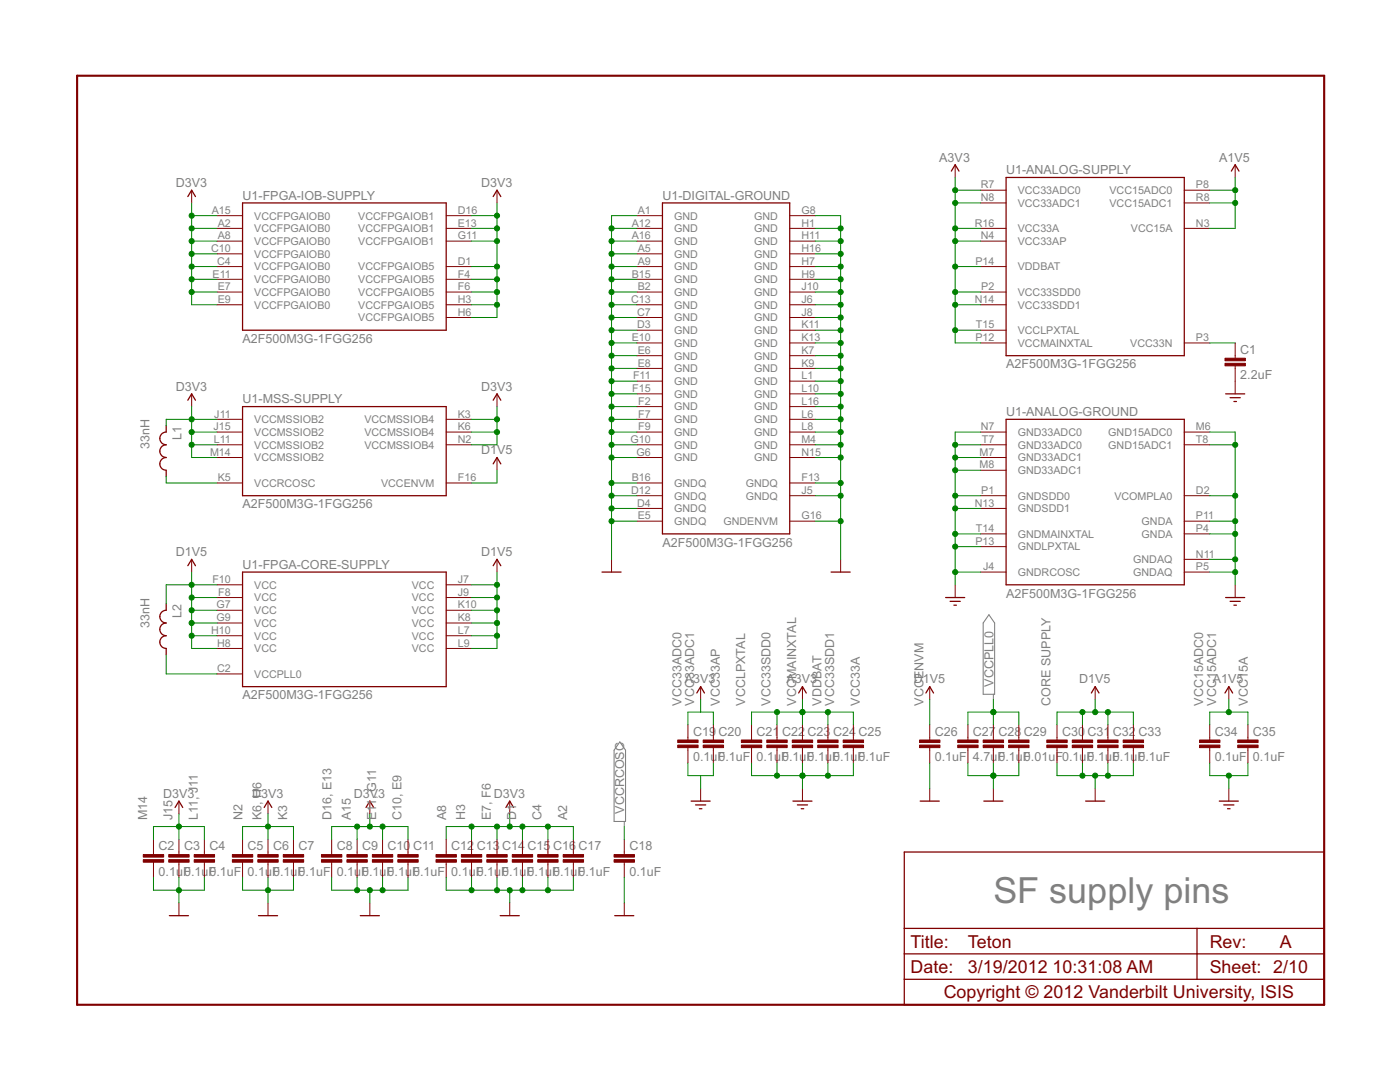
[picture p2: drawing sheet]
<svg xmlns="http://www.w3.org/2000/svg" width="279mm" height="216mm" viewBox="0 0 279 216" stroke-linecap="round" stroke-linejoin="round" font-family="sans-serif">
<path d="M197.4 122.7l1.1 1.6v14.2h-2.3v-14.2zM123.7 148l1.1 1.7v14.2h-2.2v-14.2z" fill="none" stroke="#808080" stroke-width=".21"/>
<path d="M198.2 138.5v1.1M124.6 163.9v1" fill="none" stroke="#808080" stroke-width=".2"/>
<g fill="none" stroke="#800000" stroke-width=".25">
<path d="M37.5 39.2l.7-1.2 .8 1.2M98.4 39.2l.8-1.2 .7 1.2M189.9 34.1l.7-1.2 .8 1.2M200.8 35.4h35.5v35.6h-35.5zM245.7 34.1l.8-1.2 .8 1.2M48.4 40.5h40.6v25.4h-40.6zM132.2 40.5h25.4v66h-25.4zM37.5 79.9l.7-1.3 .8 1.3M98.4 79.9l.8-1.3 .7 1.3M244.6 78.6h3.8M245.5 79.4h2M33.2 84.9v1.3a1.27 1.27 0 0 0-1.3 1.3 1.27 1.27 0 0 0 1.3 1.3 1.27 1.27 0 0 0-1.3 1.2 1.27 1.27 0 0 0 1.3 1.3 1.27 1.27 0 0 0-1.3 1.3 1.27 1.27 0 0 0 1.3 1.2v1.3"/>
<path d="M48.4 81.1h40.6v17.8h-40.6zM98.4 92.6l.8-1.3 .7 1.3M200.8 83.7h35.5v33h-35.5zM246.3 80.1h.5M37.5 112.9l.7-1.3 .8 1.3M48.4 114.2h40.6v22.8h-40.6zM98.4 112.9l.8-1.3 .7 1.3M120.1 114.2h3.9M165.9 114.2h3.8M188.7 119.2h3.8M189.6 120h2M244.6 119.2h3.8"/>
<path d="M245.5 120h2M33.2 120.5v1.3a1.27 1.27 0 0 0-1.3 1.2 1.27 1.27 0 0 0 1.3 1.3 1.27 1.27 0 0 0-1.3 1.3 1.27 1.27 0 0 0 1.3 1.3 1.27 1.27 0 0 0-1.3 1.2 1.27 1.27 0 0 0 1.3 1.3v1.3M139.1 138.3l.7-1.3 .8 1.3M159.4 138.3l.7-1.3 .8 1.3M184.8 138.3l.7-1.3 .8 1.3M190.4 120.8h.5M217.8 138.3l.8-1.3 .7 1.3M244.5 138.3l.7-1.3 .8 1.3M246.3 120.8h.5M137.9 159.9h3.8M158.2 159.9h3.9M183.6 159.9h3.9"/>
<path d="M196.3 159.9h3.9M216.7 159.9h3.8M243.3 159.9h3.8M34.9 161.1l.8-1.2 .8 1.2M52.7 161.1l.8-1.2 .8 1.2M73 161.1l.8-1.2 .8 1.2M101 161.1l.7-1.2 .8 1.2M138.8 160.6h2M139.6 161.4h.5M159.1 160.6h2.1M159.9 161.4h.5M180.5 170h83.8v30.5h-83.8z"/>
<path d="M244.2 160.6h2.1M245 161.4h.5M33.8 182.7h3.8M51.6 182.7h3.8M71.9 182.7h3.8M99.8 182.7h3.8M122.7 182.7h3.8M180.5 195.4h83.8M180.5 190.3h83.8M180.5 185.3h83.8M238.9 185.3v10.1"/>
</g>
<g fill="none" stroke="#800000" stroke-width=".2">
<path d="M38.2 38v2.5M99.2 38v2.5M190.6 32.9v2.5M195.7 38h5.1M236.3 38h5.1M246.5 32.9v2.5M43.3 43h5.1M43.3 45.6h5.1M43.3 48.1h5.1M43.3 50.7h5.1M43.3 53.2h5.1M43.3 55.7h5.1"/>
<path d="M43.3 58.3h5.1M89 43h5.1M89 45.6h5.1M89 48.1h5.1M89 53.2h5.1M89 55.7h5.1M89 58.3h5.1M127.1 43h5.1M127.1 45.6h5.1M127.1 48.1h5.1M127.1 50.7h5.1M127.1 53.2h5.1"/>
<path d="M127.1 55.7h5.1M127.1 58.3h5.1M157.6 43h5.1M157.6 45.6h5.1M157.6 48.1h5.1M157.6 50.7h5.1M157.6 53.2h5.1M157.6 55.7h5.1M157.6 58.3h5.1M195.7 45.6h5.1M195.7 48.1h5.1M195.7 53.2h5.1"/>
<path d="M195.7 58.3h5.1M195.7 40.5h5.1M236.3 45.6h5.1M236.3 40.5h5.1M38.2 78.6v2.5M43.3 60.8h5.1M89 60.8h5.1M89 63.4h5.1M99.2 78.6v2.5M127.1 60.8h5.1M127.1 63.4h5.1M127.1 65.9h5.1"/>
<path d="M127.1 68.4h5.1M127.1 71h5.1M127.1 73.5h5.1M127.1 76.1h5.1M127.1 78.6h5.1M157.6 60.8h5.1M157.6 63.4h5.1M157.6 65.9h5.1M157.6 68.4h5.1M157.6 71h5.1M157.6 73.5h5.1M157.6 76.1h5.1"/>
<path d="M157.6 78.6h5.1M195.7 60.8h5.1M195.7 65.9h5.1M195.7 68.4h5.1M236.3 68.4h5.1M246.5 68.4v3.1M246.5 73v5.6M43.3 83.7h5.1M43.3 86.2h5.1M43.3 88.8h5.1M43.3 91.3h5.1M43.3 96.4h5.1"/>
<path d="M89 83.7h5.1M89 86.2h5.1M89 88.8h5.1M89 96.4h5.1M99.2 91.3v2.5M127.1 83.7h5.1M127.1 86.2h5.1M127.1 88.8h5.1M127.1 91.3h5.1M127.1 96.4h5.1M127.1 81.1h5.1M127.1 98.9h5.1"/>
<path d="M157.6 83.7h5.1M157.6 86.2h5.1M157.6 88.8h5.1M157.6 91.3h5.1M157.6 96.4h5.1M157.6 81.1h5.1M157.6 98.9h5.1M195.7 86.2h5.1M195.7 88.8h5.1M195.7 91.3h5.1M195.7 98.9h5.1M195.7 93.8h5.1"/>
<path d="M236.3 86.2h5.1M236.3 88.8h5.1M236.3 98.9h5.1M38.2 111.6v2.6M43.3 116.7h5.1M43.3 119.2h5.1M89 116.7h5.1M89 119.2h5.1M99.2 111.6v2.6M122 111.6v2.6M127.1 104h5.1M127.1 101.5h5.1"/>
<path d="M157.6 104h5.1M167.8 111.6v2.6M190.6 116.7v2.5M195.7 101.5h5.1M195.7 106.5h5.1M195.7 114.2h5.1M195.7 109.1h5.1M236.3 104h5.1M236.3 106.5h5.1M236.3 111.6h5.1M236.3 114.2h5.1M246.5 116.7v2.5"/>
<path d="M43.3 121.8h5.1M43.3 124.3h5.1M43.3 126.9h5.1M43.3 129.4h5.1M43.3 134.5h5.1M89 121.8h5.1M89 124.3h5.1M89 126.9h5.1M89 129.4h5.1M139.8 137v2.6M160.1 137v2.6M185.5 137v2.6"/>
<path d="M218.6 137v2.6M245.2 137v2.6M35.7 159.9v2.5M53.5 159.9v2.5M73.8 159.9v2.5M101.7 159.9v2.5M137.3 144.6v3.1M137.3 149.2v3M139.8 157.3v2.6M142.4 144.6v3.1M142.4 149.2v3M150 144.6v3.1"/>
<path d="M150 149.2v3M155.1 144.6v3.1M155.1 149.2v3M160.1 144.6v3.1M160.1 149.2v3M160.1 157.3v2.6M165.2 144.6v3.1M165.2 149.2v3M170.3 144.6v3.1M170.3 149.2v3M185.5 144.6v3.1M185.5 149.2v3"/>
<path d="M185.5 157.3v2.6M193.2 144.6v3.1M193.2 149.2v3M198.2 144.6v3.1M198.2 149.2v3M198.2 157.3v2.6M203.3 144.6v3.1M203.3 149.2v3M210.9 144.6v3.1M210.9 149.2v3M216 144.6v3.1M216 149.2v3"/>
<path d="M218.6 157.3v2.6M221.1 144.6v3.1M221.1 149.2v3M226.2 144.6v3.1M226.2 149.2v3M241.4 144.6v3.1M241.4 149.2v3M245.2 157.3v2.6M249 144.6v3.1M249 149.2v3M30.6 167.5v3M30.6 172v3.1"/>
<path d="M35.7 167.5v3M35.7 172v3.1M40.8 167.5v3M40.8 172v3.1M48.4 167.5v3M48.4 172v3.1M53.5 167.5v3M53.5 172v3.1M58.6 167.5v3M58.6 172v3.1M66.2 167.5v3M66.2 172v3.1"/>
<path d="M71.3 167.5v3M71.3 172v3.1M76.3 167.5v3M76.3 172v3.1M81.4 167.5v3M81.4 172v3.1M89 167.5v3M89 172v3.1M94.1 167.5v3M94.1 172v3.1M99.2 167.5v3M99.2 172v3.1"/>
<path d="M104.3 167.5v3M104.3 172v3.1M109.3 167.5v3M109.3 172v3.1M114.4 167.5v3M114.4 172v3.1M124.6 167.5v3M124.6 172v3.1M35.7 180.2v2.5M53.5 180.2v2.5M73.8 180.2v2.5M101.7 180.2v2.5"/>
<path d="M124.6 180.2v2.5"/>
</g>
<path d="M15.4 15.1h248.9v185.4h-248.9z" fill="none" stroke="#800000" stroke-width=".42"/>
<g fill="#800000" stroke="#800000" stroke-width=".2">
<path d="M244.5 72.5h4v.5h-4z"/>
<path d="M244.5 71.5h4v.5h-4z"/>
<path d="M239.4 148.7h4.1v.5h-4.1z"/>
<path d="M239.4 147.7h4.1v.5h-4.1z"/>
<path d="M247 148.7h4.1v.5h-4.1z"/>
<path d="M247 147.7h4.1v.5h-4.1z"/>
<path d="M208.9 148.7h4.1v.5h-4.1z"/>
<path d="M208.9 147.7h4.1v.5h-4.1z"/>
<path d="M214 148.7h4.1v.5h-4.1z"/>
<path d="M214 147.7h4.1v.5h-4.1z"/>
<path d="M219.1 148.7h4v.5h-4z"/>
<path d="M219.1 147.7h4v.5h-4z"/>
<path d="M224.2 148.7h4v.5h-4z"/>
<path d="M224.2 147.7h4v.5h-4z"/>
<path d="M191.1 148.7h4.1v.5h-4.1z"/>
<path d="M191.1 147.7h4.1v.5h-4.1z"/>
<path d="M196.2 148.7h4.1v.5h-4.1z"/>
<path d="M196.2 147.7h4.1v.5h-4.1z"/>
<path d="M201.3 148.7h4.1v.5h-4.1z"/>
<path d="M201.3 147.7h4.1v.5h-4.1z"/>
<path d="M183.5 148.7h4.1v.5h-4.1z"/>
<path d="M183.5 147.7h4.1v.5h-4.1z"/>
<path d="M153 148.7h4.1v.5h-4.1z"/>
<path d="M153 147.7h4.1v.5h-4.1z"/>
<path d="M158.1 148.7h4.1v.5h-4.1z"/>
<path d="M158.1 147.7h4.1v.5h-4.1z"/>
<path d="M163.2 148.7h4.1v.5h-4.1z"/>
<path d="M163.2 147.7h4.1v.5h-4.1z"/>
<path d="M168.3 148.7h4v.5h-4z"/>
<path d="M168.3 147.7h4v.5h-4z"/>
<path d="M148 148.7h4v.5h-4z"/>
<path d="M148 147.7h4v.5h-4z"/>
<path d="M33.7 171.5h4v.5h-4z"/>
<path d="M33.7 170.5h4v.5h-4z"/>
<path d="M38.8 171.5h4v.5h-4z"/>
<path d="M38.8 170.5h4v.5h-4z"/>
<path d="M122.6 171.5h4v.5h-4z"/>
<path d="M122.6 170.5h4v.5h-4z"/>
<path d="M135.3 148.7h4v.5h-4z"/>
<path d="M135.3 147.7h4v.5h-4z"/>
<path d="M140.3 148.7h4.1v.5h-4.1z"/>
<path d="M140.3 147.7h4.1v.5h-4.1z"/>
<path d="M28.6 171.5h4.1v.5h-4.1z"/>
<path d="M28.6 170.5h4.1v.5h-4.1z"/>
<path d="M46.4 171.5h4v.5h-4z"/>
<path d="M46.4 170.5h4v.5h-4z"/>
<path d="M51.5 171.5h4v.5h-4z"/>
<path d="M51.5 170.5h4v.5h-4z"/>
<path d="M56.5 171.5h4.1v.5h-4.1z"/>
<path d="M56.5 170.5h4.1v.5h-4.1z"/>
<path d="M64.2 171.5h4v.5h-4z"/>
<path d="M64.2 170.5h4v.5h-4z"/>
<path d="M69.2 171.5h4.1v.5h-4.1z"/>
<path d="M69.2 170.5h4.1v.5h-4.1z"/>
<path d="M74.3 171.5h4.1v.5h-4.1z"/>
<path d="M74.3 170.5h4.1v.5h-4.1z"/>
<path d="M79.4 171.5h4.1v.5h-4.1z"/>
<path d="M79.4 170.5h4.1v.5h-4.1z"/>
<path d="M87 171.5h4.1v.5h-4.1z"/>
<path d="M87 170.5h4.1v.5h-4.1z"/>
<path d="M92.1 171.5h4v.5h-4z"/>
<path d="M92.1 170.5h4v.5h-4z"/>
<path d="M97.2 171.5h4v.5h-4z"/>
<path d="M97.2 170.5h4v.5h-4z"/>
<path d="M102.2 171.5h4.1v.5h-4.1z"/>
<path d="M102.2 170.5h4.1v.5h-4.1z"/>
<path d="M107.3 171.5h4.1v.5h-4.1z"/>
<path d="M107.3 170.5h4.1v.5h-4.1z"/>
<path d="M112.4 171.5h4.1v.5h-4.1z"/>
<path d="M112.4 170.5h4.1v.5h-4.1z"/>
</g>
<g fill="none" stroke="#008000" stroke-width=".2">
<path d="M190.6 35.4v33h5.1M190.6 38h5.1M241.4 38h5.1M246.5 35.4v10.2h-5.1M38.2 43h5.1M38.2 45.6h5.1M38.2 48.1h5.1M38.2 50.7h5.1M38.2 53.2h5.1M38.2 55.7h5.1M38.2 58.3h5.1M38.2 40.5v20.3h5.1"/>
<path d="M94.1 43h5.1M94.1 45.6h5.1M94.1 48.1h5.1M94.1 53.2h5.1M94.1 55.7h5.1M94.1 58.3h5.1M99.2 40.5v22.9h-5.1M122 45.6h5.1M122 48.1h5.1M122 50.7h5.1M122 53.2h5.1M122 55.7h5.1"/>
<path d="M122 58.3h5.1M127.1 43h-5.1v68.6M162.7 43h5.1v68.6M162.7 45.6h5.1M162.7 48.1h5.1M162.7 50.7h5.1M162.7 53.2h5.1M162.7 55.7h5.1M162.7 58.3h5.1M190.6 45.6h5.1M190.6 48.1h5.1M190.6 53.2h5.1"/>
<path d="M190.6 58.3h5.1M190.6 40.5h5.1M241.4 40.5h5.1M94.1 60.8h5.1M122 60.8h5.1M122 63.4h5.1M122 65.9h5.1M122 68.4h5.1M122 71h5.1M122 73.5h5.1M122 76.1h5.1M122 78.6h5.1"/>
<path d="M162.7 60.8h5.1M162.7 63.4h5.1M162.7 65.9h5.1M162.7 68.4h5.1M162.7 71h5.1M162.7 73.5h5.1M162.7 76.1h5.1M162.7 78.6h5.1M190.6 60.8h5.1M190.6 65.9h5.1M241.4 68.4h5.1M33.2 95.1v1.3h10.1"/>
<path d="M38.2 86.2h5.1M38.2 88.8h5.1M38.2 81.1v10.2h5.1M43.3 83.7h-10.1v1.2M94.1 83.7h5.1M94.1 86.2h5.1M99.2 81.1v7.7h-5.1M99.2 93.8v2.6h-5.1M122 81.1h5.1M122 83.7h5.1M122 86.2h5.1M122 88.8h5.1"/>
<path d="M122 96.4h5.1M122 98.9h5.1M122 91.3h5.1M162.7 81.1h5.1M162.7 83.7h5.1M162.7 86.2h5.1M162.7 88.8h5.1M162.7 96.4h5.1M162.7 98.9h5.1M162.7 91.3h5.1M190.6 88.8h5.1M190.6 98.9h5.1"/>
<path d="M190.6 91.3h5.1M190.6 93.8h5.1M195.7 86.2h-5.1v30.5M241.4 86.2h5.1v30.5M241.4 88.8h5.1M241.4 98.9h5.1M38.2 114.2v15.2h5.1M38.2 119.2h5.1M43.3 116.7h-10.1v3.8M94.1 116.7h5.1M94.1 119.2h5.1M99.2 114.2v15.2h-5.1"/>
<path d="M122 101.5h5.1M122 104h5.1M162.7 104h5.1M190.6 101.5h5.1M190.6 114.2h5.1M190.6 109.1h5.1M190.6 106.5h5.1M241.4 104h5.1M241.4 114.2h5.1M241.4 106.5h5.1M241.4 111.6h5.1M33.2 130.7v3.8h10.1"/>
<path d="M38.2 121.8h5.1M38.2 124.3h5.1M38.2 126.9h5.1M94.1 121.8h5.1M94.1 124.3h5.1M94.1 126.9h5.1M139.8 139.6v2.5M160.1 139.6v5M185.5 139.6v5M198.2 139.6v5M218.6 139.6v2.5M245.2 139.6v2.5"/>
<path d="M137.3 152.2v2.6h5.1v-2.6M137.3 144.6v-2.5h5.1v2.5M139.8 154.8v2.5M150 152.2v2.6h20.3v-2.6M150 144.6v-2.5h20.3v2.5M155.1 142.1v2.5M155.1 152.2v2.6M160.1 152.2v5.1M165.2 142.1v2.5M165.2 152.2v2.6M185.5 152.2v5.1M193.2 152.2v2.6h10.1v-2.6"/>
<path d="M193.2 144.6v-2.5h10.1v2.5M198.2 152.2v5.1M210.9 144.6v-2.5h15.3v2.5M210.9 152.2v2.6h15.3v-2.6M216 142.1v2.5M216 152.2v2.6M218.6 154.8v2.5M221.1 142.1v2.5M221.1 152.2v2.6M241.4 152.2v2.6h7.6v-2.6M241.4 144.6v-2.5h7.6v2.5M245.2 154.8v2.5"/>
<path d="M30.6 175.1v2.5h10.2v-2.5M30.6 167.5v-2.6h10.2v2.6M35.7 162.4v5.1M35.7 175.1v5.1M48.4 175.1v2.5h10.2v-2.5M48.4 167.5v-2.6h10.2v2.6M53.5 162.4v5.1M53.5 175.1v5.1M66.2 175.1v2.5h15.2v-2.5M66.2 167.5v-2.6h15.2v2.6M71.3 164.9v2.6M71.3 175.1v2.5"/>
<path d="M73.8 162.4v2.5M73.8 177.6v2.6M76.3 164.9v2.6M76.3 175.1v2.5M89 175.1v2.5h25.4v-2.5M89 167.5v-2.6h25.4v2.6M94.1 164.9v2.6M94.1 175.1v2.5M99.2 164.9v2.6M99.2 175.1v2.5M101.7 162.4v2.5M101.7 177.6v2.6"/>
<path d="M104.3 164.9v2.6M104.3 175.1v2.5M109.3 164.9v2.6M109.3 175.1v2.5M124.6 164.9v2.6M124.6 175.1v5.1"/>
</g>
<g fill="#008000" stroke="#008000" stroke-width=".2">
<circle cx="122" cy="45.6" r=".51"/>
<circle cx="122" cy="48.1" r=".51"/>
<circle cx="122" cy="50.7" r=".51"/>
<circle cx="122" cy="53.2" r=".51"/>
<circle cx="122" cy="55.7" r=".51"/>
<circle cx="122" cy="58.3" r=".51"/>
<circle cx="122" cy="60.8" r=".51"/>
<circle cx="122" cy="63.4" r=".51"/>
<circle cx="122" cy="65.9" r=".51"/>
<circle cx="122" cy="68.4" r=".51"/>
<circle cx="122" cy="71" r=".51"/>
<circle cx="122" cy="73.5" r=".51"/>
<circle cx="122" cy="76.1" r=".51"/>
<circle cx="122" cy="78.6" r=".51"/>
<circle cx="122" cy="81.1" r=".51"/>
<circle cx="122" cy="83.7" r=".51"/>
<circle cx="122" cy="86.2" r=".51"/>
<circle cx="122" cy="88.8" r=".51"/>
<circle cx="122" cy="96.4" r=".51"/>
<circle cx="122" cy="98.9" r=".51"/>
<circle cx="122" cy="101.5" r=".51"/>
<circle cx="122" cy="104" r=".51"/>
<circle cx="122" cy="91.3" r=".51"/>
<circle cx="167.8" cy="45.6" r=".51"/>
<circle cx="167.8" cy="48.1" r=".51"/>
<circle cx="167.8" cy="50.7" r=".51"/>
<circle cx="167.8" cy="53.2" r=".51"/>
<circle cx="167.8" cy="55.7" r=".51"/>
<circle cx="167.8" cy="58.3" r=".51"/>
<circle cx="167.8" cy="60.8" r=".51"/>
<circle cx="167.8" cy="63.4" r=".51"/>
<circle cx="167.8" cy="65.9" r=".51"/>
<circle cx="167.8" cy="68.4" r=".51"/>
<circle cx="167.8" cy="71" r=".51"/>
<circle cx="167.8" cy="73.5" r=".51"/>
<circle cx="167.8" cy="76.1" r=".51"/>
<circle cx="167.8" cy="78.6" r=".51"/>
<circle cx="167.8" cy="81.1" r=".51"/>
<circle cx="167.8" cy="83.7" r=".51"/>
<circle cx="167.8" cy="86.2" r=".51"/>
<circle cx="167.8" cy="88.8" r=".51"/>
<circle cx="167.8" cy="91.3" r=".51"/>
<circle cx="167.8" cy="104" r=".51"/>
<circle cx="167.8" cy="96.4" r=".51"/>
<circle cx="167.8" cy="98.9" r=".51"/>
<circle cx="216" cy="154.8" r=".51"/>
<circle cx="218.6" cy="154.8" r=".51"/>
<circle cx="221.1" cy="154.8" r=".51"/>
<circle cx="198.2" cy="154.8" r=".51"/>
<circle cx="35.7" cy="177.6" r=".51"/>
<circle cx="53.5" cy="177.6" r=".51"/>
<circle cx="73.8" cy="177.6" r=".51"/>
<circle cx="71.3" cy="177.6" r=".51"/>
<circle cx="76.3" cy="177.6" r=".51"/>
<circle cx="101.7" cy="177.6" r=".51"/>
<circle cx="109.3" cy="177.6" r=".51"/>
<circle cx="104.3" cy="177.6" r=".51"/>
<circle cx="94.1" cy="177.6" r=".51"/>
<circle cx="99.2" cy="177.6" r=".51"/>
<circle cx="99.2" cy="119.2" r=".51"/>
<circle cx="99.2" cy="121.8" r=".51"/>
<circle cx="99.2" cy="124.3" r=".51"/>
<circle cx="99.2" cy="126.9" r=".51"/>
<circle cx="99.2" cy="116.7" r=".51"/>
<circle cx="38.2" cy="119.2" r=".51"/>
<circle cx="38.2" cy="121.8" r=".51"/>
<circle cx="38.2" cy="124.3" r=".51"/>
<circle cx="38.2" cy="126.9" r=".51"/>
<circle cx="38.2" cy="116.7" r=".51"/>
<circle cx="216" cy="142.1" r=".51"/>
<circle cx="218.6" cy="142.1" r=".51"/>
<circle cx="221.1" cy="142.1" r=".51"/>
<circle cx="38.2" cy="43" r=".51"/>
<circle cx="38.2" cy="45.6" r=".51"/>
<circle cx="38.2" cy="48.1" r=".51"/>
<circle cx="38.2" cy="50.7" r=".51"/>
<circle cx="38.2" cy="53.2" r=".51"/>
<circle cx="38.2" cy="55.7" r=".51"/>
<circle cx="38.2" cy="58.3" r=".51"/>
<circle cx="38.2" cy="88.8" r=".51"/>
<circle cx="38.2" cy="86.2" r=".51"/>
<circle cx="38.2" cy="83.7" r=".51"/>
<circle cx="99.2" cy="60.8" r=".51"/>
<circle cx="99.2" cy="58.3" r=".51"/>
<circle cx="99.2" cy="55.7" r=".51"/>
<circle cx="99.2" cy="53.2" r=".51"/>
<circle cx="99.2" cy="48.1" r=".51"/>
<circle cx="99.2" cy="45.6" r=".51"/>
<circle cx="99.2" cy="43" r=".51"/>
<circle cx="99.2" cy="86.2" r=".51"/>
<circle cx="99.2" cy="83.7" r=".51"/>
<circle cx="35.7" cy="164.9" r=".51"/>
<circle cx="53.5" cy="164.9" r=".51"/>
<circle cx="73.8" cy="164.9" r=".51"/>
<circle cx="71.3" cy="164.9" r=".51"/>
<circle cx="76.3" cy="164.9" r=".51"/>
<circle cx="101.7" cy="164.9" r=".51"/>
<circle cx="94.1" cy="164.9" r=".51"/>
<circle cx="99.2" cy="164.9" r=".51"/>
<circle cx="104.3" cy="164.9" r=".51"/>
<circle cx="109.3" cy="164.9" r=".51"/>
<circle cx="190.6" cy="114.2" r=".51"/>
<circle cx="190.6" cy="109.1" r=".51"/>
<circle cx="190.6" cy="106.5" r=".51"/>
<circle cx="190.6" cy="101.5" r=".51"/>
<circle cx="190.6" cy="98.9" r=".51"/>
<circle cx="190.6" cy="93.8" r=".51"/>
<circle cx="190.6" cy="91.3" r=".51"/>
<circle cx="190.6" cy="88.8" r=".51"/>
<circle cx="246.5" cy="88.8" r=".51"/>
<circle cx="246.5" cy="98.9" r=".51"/>
<circle cx="246.5" cy="104" r=".51"/>
<circle cx="246.5" cy="106.5" r=".51"/>
<circle cx="246.5" cy="111.6" r=".51"/>
<circle cx="246.5" cy="114.2" r=".51"/>
<circle cx="245.2" cy="154.8" r=".51"/>
<circle cx="160.1" cy="154.8" r=".51"/>
<circle cx="165.2" cy="154.8" r=".51"/>
<circle cx="155.1" cy="154.8" r=".51"/>
<circle cx="246.5" cy="40.5" r=".51"/>
<circle cx="246.5" cy="38" r=".51"/>
<circle cx="245.2" cy="142.1" r=".51"/>
<circle cx="190.6" cy="38" r=".51"/>
<circle cx="190.6" cy="40.5" r=".51"/>
<circle cx="190.6" cy="45.6" r=".51"/>
<circle cx="190.6" cy="48.1" r=".51"/>
<circle cx="190.6" cy="53.2" r=".51"/>
<circle cx="190.6" cy="65.9" r=".51"/>
<circle cx="190.6" cy="60.8" r=".51"/>
<circle cx="190.6" cy="58.3" r=".51"/>
<circle cx="160.1" cy="142.1" r=".51"/>
<circle cx="165.2" cy="142.1" r=".51"/>
<circle cx="155.1" cy="142.1" r=".51"/>
<circle cx="198.2" cy="142.1" r=".51"/>
</g>
<text font-size="8" fill="#808080" x="198.2" y="180.2">SF supply pins</text>
<g font-size="4" fill="#800000">
<text x="181.7" y="189.1">Title:</text>
<text x="193.2" y="189.1">Teton</text>
<text x="241.4" y="189.1">Rev:</text>
<text x="255.4" y="189.1">A</text>
<text x="181.7" y="194.1">Date:</text>
<text x="193.2" y="194.1">3/19/2012</text>
<text x="210.1" y="194.1">10:31:08 AM</text>
<text x="241.4" y="194.1">Sheet: 2/10</text>
<text x="188.3" y="199.2">Copyright © 2012 Vanderbilt University, ISIS</text>
</g>
<g font-size="2.8" fill="#808080">
<text x="187.4" y="32.2">A3V3</text>
<text x="200.8" y="34.8">U1-ANALOG-SUPPLY</text>
<text x="243.3" y="32.2">A1V5</text>
<text x="35.1" y="37.3">D3V3</text>
<text x="48.4" y="39.9">U1-FPGA-IOB-SUPPLY</text>
<text x="96" y="37.3">D3V3</text>
<text x="132.2" y="39.9">U1-DIGITAL-GROUND</text>
<text x="48.4" y="68.4">A2F500M3G-1FGG256</text>
<text x="247.5" y="70.6">C1</text>
<text x="35.1" y="78">D3V3</text>
<text x="96" y="78">D3V3</text>
<text x="200.8" y="73.5">A2F500M3G-1FGG256</text>
<text x="247.5" y="75.7">2.2uF</text>
<text x="48.4" y="80.5">U1-MSS-SUPPLY</text>
<text x="200.8" y="83">U1-ANALOG-GROUND</text>
<text x="29.9" y="89.7" transform="rotate(-90 29.9 89.7)">33nH</text>
<text x="36.2" y="87.7" transform="rotate(-90 36.2 87.7)">L1</text>
<text x="96" y="90.7">D1V5</text>
<text x="48.4" y="101.4">A2F500M3G-1FGG256</text>
<text x="35.1" y="111">D1V5</text>
<text x="48.4" y="113.5">U1-FPGA-CORE-SUPPLY</text>
<text x="96" y="111">D1V5</text>
<text x="132.2" y="109.1">A2F500M3G-1FGG256</text>
<text x="200.8" y="119.2">A2F500M3G-1FGG256</text>
<text x="29.9" y="125.2" transform="rotate(-90 29.9 125.2)">33nH</text>
<text x="36.2" y="123.3" transform="rotate(-90 36.2 123.3)">L2</text>
<text x="136.7" y="136.4">A3V3</text>
<text x="157" y="136.4">A3V3</text>
<text x="182.4" y="136.4">D1V5</text>
<text x="198.2" y="137" transform="rotate(-90 198.2 137)">VCCPLL0</text>
<text x="215.4" y="136.4">D1V5</text>
<text x="242.1" y="136.4">A1V5</text>
<text x="48.4" y="139.5">A2F500M3G-1FGG256</text>
<text x="136" y="140.8" transform="rotate(-90 136 140.8)">VCC33ADC0</text>
<text x="138.6" y="140.8" transform="rotate(-90 138.6 140.8)">VCC33ADC1</text>
<text x="143.6" y="140.8" transform="rotate(-90 143.6 140.8)">VCC33AP</text>
<text x="148.7" y="140.8" transform="rotate(-90 148.7 140.8)">VCCLPXTAL</text>
<text x="153.8" y="140.8" transform="rotate(-90 153.8 140.8)">VCC33SDD0</text>
<text x="158.9" y="140.8" transform="rotate(-90 158.9 140.8)">VCCMAINXTAL</text>
<text x="164" y="140.8" transform="rotate(-90 164 140.8)">VDDBAT</text>
<text x="166.5" y="140.8" transform="rotate(-90 166.5 140.8)">VCC33SDD1</text>
<text x="171.6" y="140.8" transform="rotate(-90 171.6 140.8)">VCC33A</text>
<text x="184.3" y="140.8" transform="rotate(-90 184.3 140.8)">VCCENVM</text>
<text x="209.7" y="140.8" transform="rotate(-90 209.7 140.8)">CORE SUPPLY</text>
<text x="240.1" y="140.8" transform="rotate(-90 240.1 140.8)">VCC15ADC0</text>
<text x="242.7" y="140.8" transform="rotate(-90 242.7 140.8)">VCC15ADC1</text>
<text x="249" y="140.8" transform="rotate(-90 249 140.8)">VCC15A</text>
<text x="138.3" y="146.8">C19</text>
<text x="143.4" y="146.8">C20</text>
<text x="151" y="146.8">C21</text>
<text x="156.1" y="146.8">C22</text>
<text x="161.2" y="146.8">C23</text>
<text x="166.2" y="146.8">C24</text>
<text x="171.3" y="146.8">C25</text>
<text x="186.6" y="146.8">C26</text>
<text x="194.2" y="146.8">C27</text>
<text x="199.3" y="146.8">C28</text>
<text x="204.3" y="146.8">C29</text>
<text x="212" y="146.8">C30</text>
<text x="217" y="146.8">C31</text>
<text x="222.1" y="146.8">C32</text>
<text x="227.2" y="146.8">C33</text>
<text x="242.4" y="146.8">C34</text>
<text x="250.1" y="146.8">C35</text>
<text x="138.3" y="151.9">0.1u</text>
<text x="143.2" y="151.9">F</text>
<text x="143.4" y="151.9">0.1uF</text>
<text x="151" y="151.9">0.1u</text>
<text x="155.9" y="151.9">F</text>
<text x="156.1" y="151.9">0.1u</text>
<text x="161" y="151.9">F</text>
<text x="161.2" y="151.9">0.1u</text>
<text x="166.1" y="151.9">F</text>
<text x="166.2" y="151.9">0.1u</text>
<text x="171.1" y="151.9">F</text>
<text x="171.3" y="151.9">0.1uF</text>
<text x="186.6" y="151.9">0.1uF</text>
<text x="194.2" y="151.9">4.7u</text>
<text x="199.1" y="151.9">F</text>
<text x="199.3" y="151.9">0.1u</text>
<text x="204.1" y="151.9">F</text>
<text x="204.3" y="151.9">0.01uF0.1u</text>
<text x="216.8" y="151.9">F</text>
<text x="217" y="151.9">0.1u</text>
<text x="221.9" y="151.9">F</text>
<text x="222.1" y="151.9">0.1u</text>
<text x="227" y="151.9">F</text>
<text x="227.2" y="151.9">0.1uF</text>
<text x="242.4" y="151.9">0.1uF</text>
<text x="250.1" y="151.9">0.1uF</text>
<text x="32.5" y="159.2">D3V3</text>
<text x="50.3" y="159.2">D3V3</text>
<text x="70.6" y="159.2">D3V3</text>
<text x="98.6" y="159.2">D3V3</text>
<text x="29.4" y="163.7" transform="rotate(-90 29.4 163.7)">M14</text>
<text x="34.4" y="163.7" transform="rotate(-90 34.4 163.7)">J15</text>
<text x="39.5" y="163.7" transform="rotate(-90 39.5 163.7)">L11, J11</text>
<text x="48.4" y="163.7" transform="rotate(-90 48.4 163.7)">N2</text>
<text x="52.2" y="163.7" transform="rotate(-90 52.2 163.7)">K6, H6</text>
<text x="57.3" y="163.7" transform="rotate(-90 57.3 163.7)">K3</text>
<text x="66.2" y="163.7" transform="rotate(-90 66.2 163.7)">D16, E13</text>
<text x="70" y="163.7" transform="rotate(-90 70 163.7)">A15</text>
<text x="75.1" y="163.7" transform="rotate(-90 75.1 163.7)">E11, G11</text>
<text x="80.1" y="163.7" transform="rotate(-90 80.1 163.7)">C10, E9</text>
<text x="89" y="163.7" transform="rotate(-90 89 163.7)">A8</text>
<text x="92.8" y="163.7" transform="rotate(-90 92.8 163.7)">H3</text>
<text x="97.9" y="163.7" transform="rotate(-90 97.9 163.7)">E7, F6</text>
<text x="103" y="163.7" transform="rotate(-90 103 163.7)">D1</text>
<text x="108.1" y="163.7" transform="rotate(-90 108.1 163.7)">C4</text>
<text x="113.2" y="163.7" transform="rotate(-90 113.2 163.7)">A2</text>
<text x="124.6" y="162.4" transform="rotate(-90 124.6 162.4)">VCCRCOSC</text>
<text x="31.6" y="169.6">C2</text>
<text x="36.7" y="169.6">C3</text>
<text x="41.8" y="169.6">C4</text>
<text x="49.4" y="169.6">C5</text>
<text x="54.5" y="169.6">C6</text>
<text x="59.6" y="169.6">C7</text>
<text x="67.2" y="169.6">C8</text>
<text x="72.3" y="169.6">C9</text>
<text x="77.4" y="169.6">C10</text>
<text x="82.4" y="169.6">C11</text>
<text x="90.1" y="169.6">C12</text>
<text x="95.1" y="169.6">C13</text>
<text x="100.2" y="169.6">C14</text>
<text x="105.3" y="169.6">C15</text>
<text x="110.4" y="169.6">C16</text>
<text x="115.5" y="169.6">C17</text>
<text x="125.6" y="169.6">C18</text>
<text x="31.6" y="174.7">0.1u</text>
<text x="36.5" y="174.7">F</text>
<text x="36.7" y="174.7">0.1u</text>
<text x="41.6" y="174.7">F</text>
<text x="41.8" y="174.7">0.1uF</text>
<text x="49.4" y="174.7">0.1u</text>
<text x="54.3" y="174.7">F</text>
<text x="54.5" y="174.7">0.1u</text>
<text x="59.4" y="174.7">F</text>
<text x="59.6" y="174.7">0.1uF</text>
<text x="67.2" y="174.7">0.1u</text>
<text x="72.1" y="174.7">F</text>
<text x="72.3" y="174.7">0.1u</text>
<text x="77.2" y="174.7">F</text>
<text x="77.4" y="174.7">0.1u</text>
<text x="82.2" y="174.7">F</text>
<text x="82.4" y="174.7">0.1uF</text>
<text x="90.1" y="174.7">0.1u</text>
<text x="94.9" y="174.7">F</text>
<text x="95.1" y="174.7">0.1u</text>
<text x="100" y="174.7">F</text>
<text x="100.2" y="174.7">0.1u</text>
<text x="105.1" y="174.7">F</text>
<text x="105.3" y="174.7">0.1u</text>
<text x="110.2" y="174.7">F</text>
<text x="110.4" y="174.7">0.1u</text>
<text x="115.3" y="174.7">F</text>
<text x="115.5" y="174.7">0.1uF</text>
<text x="125.6" y="174.7">0.1uF</text>
</g>
<g font-size="2.4" fill="#808080">
<text x="195.7" y="37.6">R7</text>
<text x="195.7" y="40.1">N8</text>
<text x="203.1" y="38.7">VCC33ADC0</text>
<text x="203.1" y="41.3">VCC33ADC1</text>
<text x="221.4" y="38.7">VCC15ADC0</text>
<text x="221.4" y="41.3">VCC15ADC1</text>
<text x="238.7" y="37.6">P8</text>
<text x="238.7" y="40.1">R8</text>
<text x="42.3" y="42.7">A15</text>
<text x="43.5" y="45.2">A2</text>
<text x="43.5" y="47.8">A8</text>
<text x="50.7" y="43.8">VCCFPGAIOB0</text>
<text x="50.7" y="46.3">VCCFPGAIOB0</text>
<text x="71.5" y="43.8">VCCFPGAIOB1</text>
<text x="71.5" y="46.3">VCCFPGAIOB1</text>
<text x="91.4" y="42.7">D16</text>
<text x="91.4" y="45.2">E13</text>
<text x="91.4" y="47.8">G11</text>
<text x="126.1" y="45.2">A12</text>
<text x="126.1" y="47.8">A16</text>
<text x="127.3" y="42.7">A1</text>
<text x="134.5" y="43.8">GND</text>
<text x="134.5" y="46.3">GND</text>
<text x="150.5" y="43.8">GND</text>
<text x="150.5" y="46.3">GND</text>
<text x="159.9" y="42.7">G8</text>
<text x="159.9" y="45.2">H1</text>
<text x="159.9" y="47.8">H11</text>
<text x="194.5" y="45.2">R16</text>
<text x="195.7" y="47.8">N4</text>
<text x="203.1" y="46.3">VCC33A</text>
<text x="225.7" y="46.3">VCC15A</text>
<text x="238.7" y="45.2">N3</text>
<text x="42.2" y="50.3">C10</text>
<text x="43.3" y="52.8">C4</text>
<text x="50.7" y="48.9">VCCFPGAIOB0</text>
<text x="50.7" y="51.4">VCCFPGAIOB0</text>
<text x="50.7" y="54">VCCFPGAIOB0</text>
<text x="71.5" y="48.9">VCCFPGAIOB1</text>
<text x="71.5" y="54">VCCFPGAIOB5</text>
<text x="91.4" y="52.8">D1</text>
<text x="127.3" y="50.3">A5</text>
<text x="127.3" y="52.8">A9</text>
<text x="134.5" y="48.9">GND</text>
<text x="134.5" y="51.4">GND</text>
<text x="134.5" y="54">GND</text>
<text x="150.5" y="48.9">GND</text>
<text x="150.5" y="51.4">GND</text>
<text x="150.5" y="54">GND</text>
<text x="159.9" y="50.3">H16</text>
<text x="159.9" y="52.8">H7</text>
<text x="194.7" y="52.8">P14</text>
<text x="203.1" y="48.9">VCC33AP</text>
<text x="203.1" y="54">VDDBAT</text>
<text x="42.4" y="55.4">E11</text>
<text x="43.5" y="57.9">E7</text>
<text x="50.7" y="56.5">VCCFPGAIOB0</text>
<text x="50.7" y="59">VCCFPGAIOB0</text>
<text x="71.5" y="56.5">VCCFPGAIOB5</text>
<text x="71.5" y="59">VCCFPGAIOB5</text>
<text x="91.4" y="55.4">F4</text>
<text x="91.4" y="57.9">F6</text>
<text x="126.1" y="55.4">B15</text>
<text x="127.3" y="57.9">B2</text>
<text x="134.5" y="56.5">GND</text>
<text x="134.5" y="59">GND</text>
<text x="150.5" y="56.5">GND</text>
<text x="150.5" y="59">GND</text>
<text x="159.9" y="55.4">H9</text>
<text x="159.9" y="57.9">J10</text>
<text x="195.8" y="57.9">P2</text>
<text x="203.1" y="59">VCC33SDD0</text>
<text x="43.5" y="60.5">E9</text>
<text x="50.7" y="61.6">VCCFPGAIOB0</text>
<text x="71.5" y="61.6">VCCFPGAIOB5</text>
<text x="71.5" y="64.1">VCCFPGAIOB5</text>
<text x="91.4" y="60.5">H3</text>
<text x="91.4" y="63">H6</text>
<text x="126" y="60.5">C13</text>
<text x="127.1" y="63">C7</text>
<text x="127.1" y="65.5">D3</text>
<text x="134.5" y="61.6">GND</text>
<text x="134.5" y="64.1">GND</text>
<text x="150.5" y="61.6">GND</text>
<text x="150.5" y="64.1">GND</text>
<text x="159.9" y="60.5">J6</text>
<text x="159.9" y="63">J8</text>
<text x="159.9" y="65.5">K11</text>
<text x="194.5" y="60.5">N14</text>
<text x="194.8" y="65.5">T15</text>
<text x="203.1" y="61.6">VCC33SDD1</text>
<text x="126.1" y="68.1">E10</text>
<text x="127.3" y="70.6">E6</text>
<text x="134.5" y="66.7">GND</text>
<text x="134.5" y="69.2">GND</text>
<text x="134.5" y="71.7">GND</text>
<text x="150.5" y="66.7">GND</text>
<text x="150.5" y="69.2">GND</text>
<text x="150.5" y="71.7">GND</text>
<text x="159.9" y="68.1">K13</text>
<text x="159.9" y="70.6">K7</text>
<text x="194.7" y="68.1">P12</text>
<text x="203.1" y="66.7">VCCLPXTAL</text>
<text x="203.1" y="69.2">VCCMAINXTAL</text>
<text x="225.6" y="69.2">VCC33N</text>
<text x="238.7" y="68.1">P3</text>
<text x="126.3" y="75.7">F11</text>
<text x="127.3" y="73.2">E8</text>
<text x="134.5" y="74.3">GND</text>
<text x="134.5" y="76.8">GND</text>
<text x="150.5" y="74.3">GND</text>
<text x="150.5" y="76.8">GND</text>
<text x="159.9" y="73.2">K9</text>
<text x="159.9" y="75.7">L1</text>
<text x="42.8" y="83.3">J11</text>
<text x="91.4" y="83.3">K3</text>
<text x="126.2" y="78.2">F15</text>
<text x="127.4" y="80.8">F2</text>
<text x="127.4" y="83.3">F7</text>
<text x="134.5" y="79.4">GND</text>
<text x="134.5" y="81.9">GND</text>
<text x="150.5" y="79.4">GND</text>
<text x="150.5" y="81.9">GND</text>
<text x="159.9" y="78.2">L10</text>
<text x="159.9" y="80.8">L16</text>
<text x="159.9" y="83.3">L6</text>
<text x="42.6" y="85.9">J15</text>
<text x="42.7" y="88.4">L11</text>
<text x="50.7" y="84.4">VCCMSSIOB2</text>
<text x="50.7" y="87">VCCMSSIOB2</text>
<text x="50.7" y="89.5">VCCMSSIOB2</text>
<text x="72.7" y="84.4">VCCMSSIOB4</text>
<text x="72.7" y="87">VCCMSSIOB4</text>
<text x="72.7" y="89.5">VCCMSSIOB4</text>
<text x="91.4" y="85.9">K6</text>
<text x="91.4" y="88.4">N2</text>
<text x="125.8" y="88.4">G10</text>
<text x="127.4" y="85.9">F9</text>
<text x="134.5" y="84.4">GND</text>
<text x="134.5" y="87">GND</text>
<text x="134.5" y="89.5">GND</text>
<text x="150.5" y="84.4">GND</text>
<text x="150.5" y="87">GND</text>
<text x="150.5" y="89.5">GND</text>
<text x="159.9" y="85.9">L8</text>
<text x="159.9" y="88.4">M4</text>
<text x="195.7" y="85.9">N7</text>
<text x="195.9" y="88.4">T7</text>
<text x="203.1" y="87">GND33ADC0</text>
<text x="203.1" y="89.5">GND33ADC0</text>
<text x="221.2" y="87">GND15ADC0</text>
<text x="221.2" y="89.5">GND15ADC1</text>
<text x="238.7" y="85.9">M6</text>
<text x="238.7" y="88.4">T8</text>
<text x="41.9" y="90.9">M14</text>
<text x="50.7" y="92.1">VCCMSSIOB2</text>
<text x="127" y="90.9">G6</text>
<text x="134.5" y="92.1">GND</text>
<text x="150.5" y="92.1">GND</text>
<text x="159.9" y="90.9">N15</text>
<text x="195.5" y="90.9">M7</text>
<text x="195.5" y="93.5">M8</text>
<text x="203.1" y="92.1">GND33ADC1</text>
<text x="203.1" y="94.6">GND33ADC1</text>
<text x="43.5" y="96">K5</text>
<text x="50.7" y="97.1">VCCRCOSC</text>
<text x="76.1" y="97.1">VCCENVM</text>
<text x="91.4" y="96">F16</text>
<text x="126" y="98.6">D12</text>
<text x="126.1" y="96">B16</text>
<text x="127.1" y="101.1">D4</text>
<text x="134.5" y="97.1">GNDQ</text>
<text x="134.5" y="99.7">GNDQ</text>
<text x="148.8" y="97.1">GNDQ</text>
<text x="148.8" y="99.7">GNDQ</text>
<text x="159.9" y="96">F13</text>
<text x="159.9" y="98.6">J5</text>
<text x="194.5" y="101.1">N13</text>
<text x="195.8" y="98.6">P1</text>
<text x="203.1" y="99.7">GNDSDD0</text>
<text x="222.4" y="99.7">VCOMPLA0</text>
<text x="238.7" y="98.6">D2</text>
<text x="127.3" y="103.6">E5</text>
<text x="134.5" y="102.2">GNDQ</text>
<text x="134.5" y="104.8">GNDQ</text>
<text x="144.4" y="104.8">GNDENVM</text>
<text x="159.9" y="103.6">G16</text>
<text x="194.8" y="106.2">T14</text>
<text x="203.1" y="107.3">GNDMAINXTAL</text>
<text x="203.1" y="102.2">GNDSDD1</text>
<text x="227.8" y="104.8">GNDA</text>
<text x="227.8" y="107.3">GNDA</text>
<text x="238.7" y="103.6">P11</text>
<text x="238.7" y="106.2">P4</text>
<text x="194.7" y="108.7">P13</text>
<text x="196.2" y="113.8">J4</text>
<text x="203.1" y="109.8">GNDLPXTAL</text>
<text x="226.1" y="112.4">GNDAQ</text>
<text x="238.7" y="111.3">N11</text>
<text x="238.7" y="113.8">P5</text>
<text x="42.4" y="116.3">F10</text>
<text x="43.6" y="118.9">F8</text>
<text x="50.7" y="117.4">VCC</text>
<text x="50.7" y="120">VCC</text>
<text x="82.2" y="117.4">VCC</text>
<text x="82.2" y="120">VCC</text>
<text x="91.4" y="116.3">J7</text>
<text x="91.4" y="118.9">J9</text>
<text x="203.1" y="114.9">GNDRCOSC</text>
<text x="226.1" y="114.9">GNDAQ</text>
<text x="43.2" y="121.4">G7</text>
<text x="43.2" y="123.9">G9</text>
<text x="50.7" y="122.5">VCC</text>
<text x="50.7" y="125.1">VCC</text>
<text x="82.2" y="122.5">VCC</text>
<text x="82.2" y="125.1">VCC</text>
<text x="91.4" y="121.4">K10</text>
<text x="91.4" y="123.9">K8</text>
<text x="42.2" y="126.5">H10</text>
<text x="43.3" y="129">H8</text>
<text x="50.7" y="127.6">VCC</text>
<text x="50.7" y="130.1">VCC</text>
<text x="82.2" y="127.6">VCC</text>
<text x="82.2" y="130.1">VCC</text>
<text x="91.4" y="126.5">L7</text>
<text x="91.4" y="129">L9</text>
<text x="43.3" y="134.1">C2</text>
<text x="50.7" y="135.2">VCCPLL0</text>
</g>
</svg>
